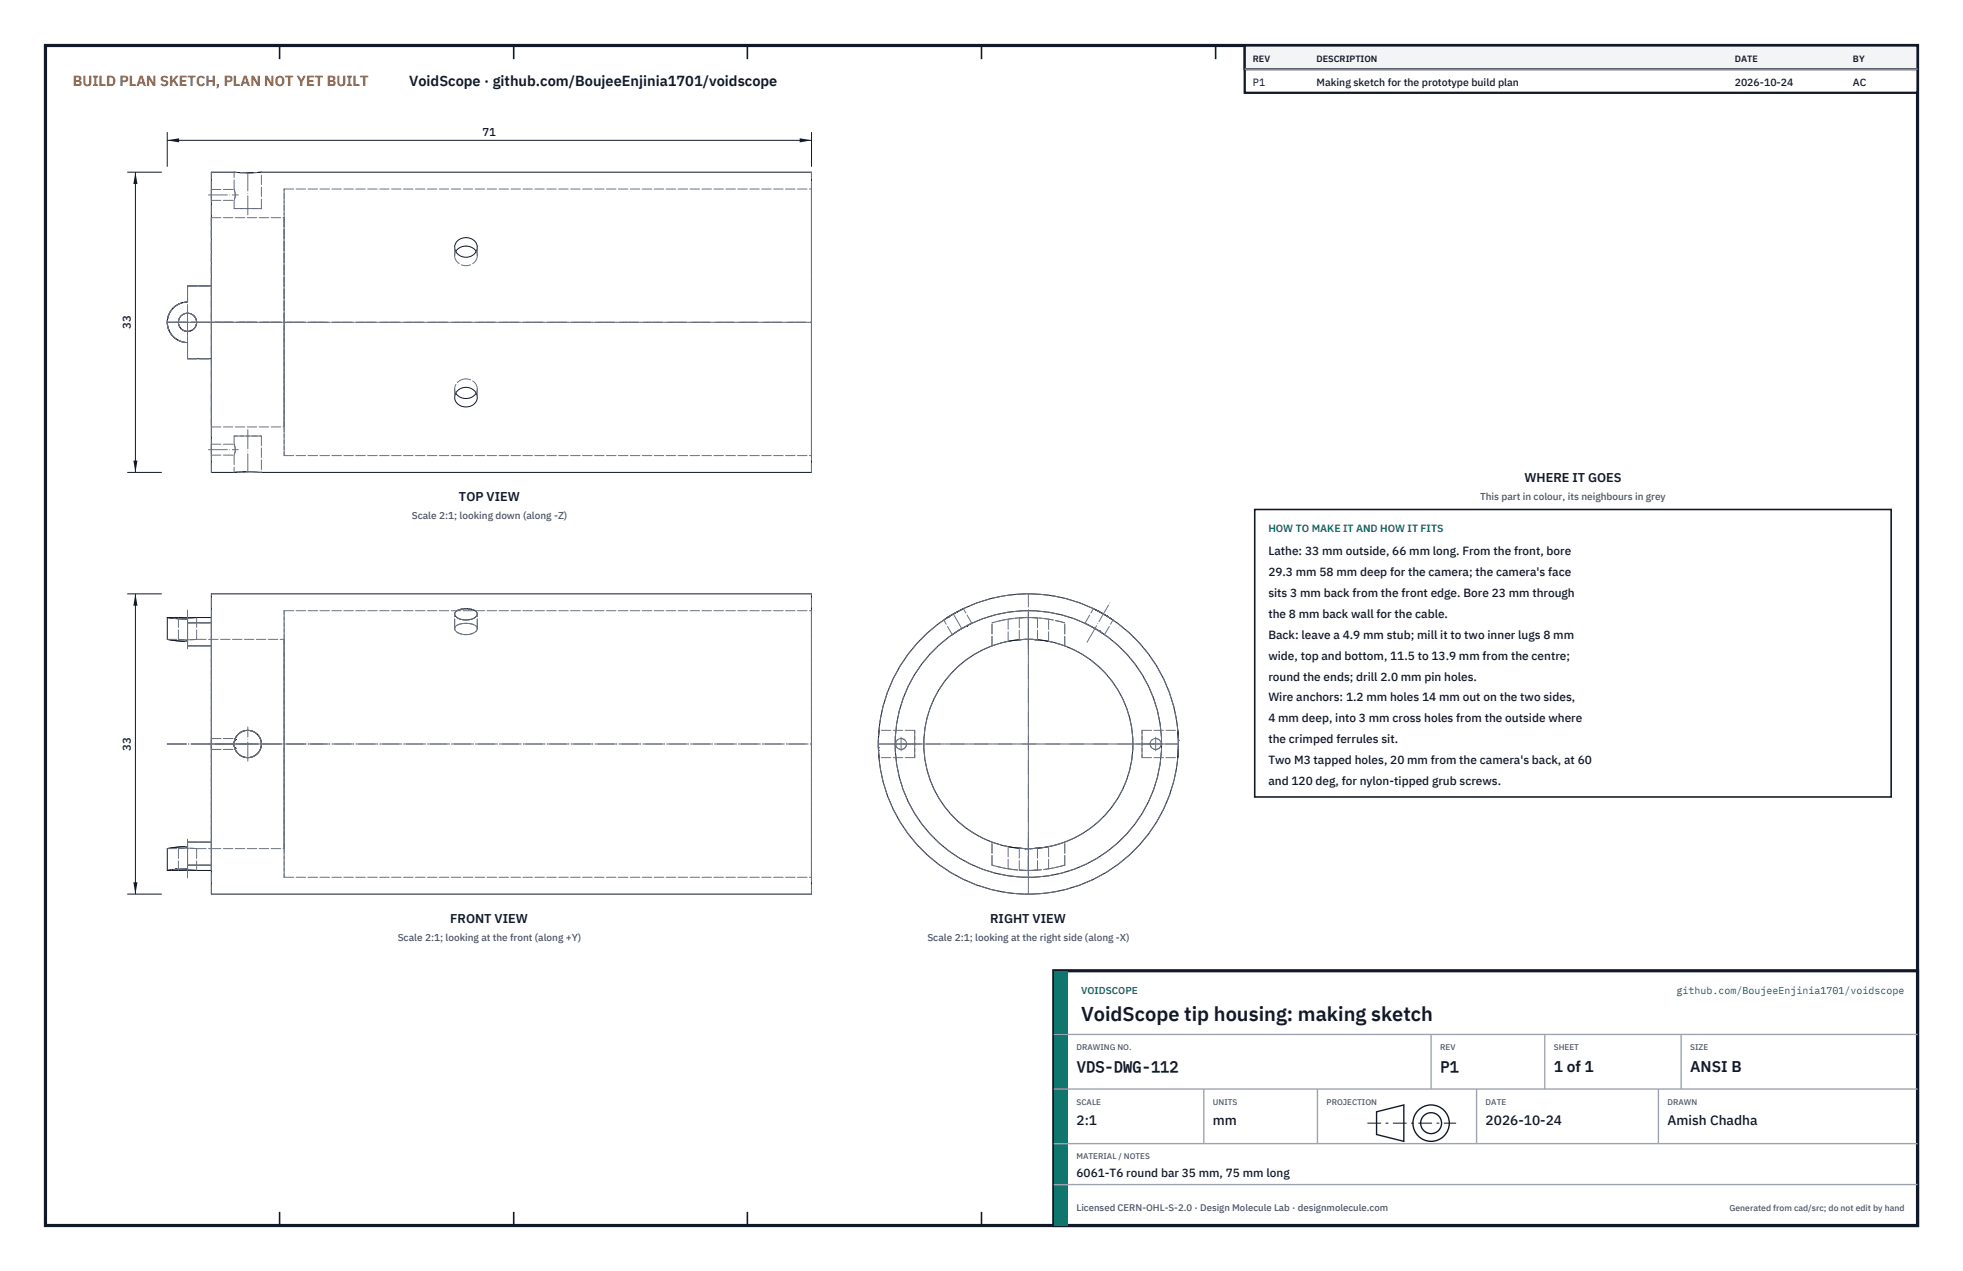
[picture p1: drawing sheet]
<svg xmlns="http://www.w3.org/2000/svg" width="432mm" height="279mm" viewBox="0 0 432 279" stroke-linecap="round" stroke-linejoin="round" font-family="sans-serif">
<path d="M10 10h411.8v259.4h-411.8z" fill="none" stroke="#111827" stroke-width=".7" stroke-linecap="butt"/>
<g fill="none" stroke="#111827" stroke-width=".35">
<path d="M61.5 10v3M113 10v3M164.4 10v3M215.9 10v3M267.4 10v3M318.9 10v3M370.3 10v3M61.5 266.4v3M113 266.4v3M164.4 266.4v3M215.9 266.4v3M267.4 266.4v3"/>
<path d="M318.9 266.4v3M370.3 266.4v3"/>
</g>
<g fill="none" stroke="#111727" stroke-width=".22">
<path d="M52.2 37.9h.7M52.9 37.9h.1M54.1 38h.1M55.8 38h-1.6M57.5 37.9l-3 .1-8-.1v66h5M57.5 37.9h-1M57.5 37.9h121v66h-121l-2.8-.2-3.2 .2M100.3 55.3a2.72 2.72 0 0 1 4.4 0M100.6 53a2.5 2.5 0 0 1 2.8-.7 2.5 2.5 0 0 1 1.6 2.4 2.49 2.49 0 0 1-2.8 1.8 2.49 2.49 0 0 1-2.2-2.5zM37.7 68.1a4.5 4.5 0 0 0 1.8 6.8M39.8 75.1h.1M41.2 66.4a4.4 4.4 0 0 0-3.3 1.6"/>
<path d="M41.2 66.4a4.4 4.4 0 0 0-4.4 4.5 4.4 4.4 0 0 0 4.4 4.4v3.6h5.3M42.1 69h.1M42.6 69.4a2.01 2.01 0 0 1 .6 1.5M43.2 71.2a2 2 0 0 1-1.5 1.6 2 2 0 0 1-2.1-.9M43.2 71v.1M43.2 70.9h.1M46.5 62.9h-5.3v3.5M100.3 86.4a2.72 2.72 0 0 0 4.4 0M100.6 86a2.47 2.47 0 0 1 2.9-.7 2.47 2.47 0 0 1 1.4 2.6 2.56 2.56 0 0 1-2.6 1.6 2.56 2.56 0 0 1-2.3-2.1l.2-.8zM52.2 103.8l-.7 .1M52.8 103.8h-.1M54.1 103.7h-.8"/>
<path d="M54.5 103.7h.1M36.8 135.7l4.4 .4v.8M36.8 135.7l1.3 .2M36.8 135.7h9.7M36.8 135.7v4.9M38.3 136h.1M41.2 136.9v5.1h5.3M41.2 136.9h5.3M46.5 130.5h132v66h-132zM100.3 134.4a4.3 4.3 0 0 1 4.5 .1l.2 .5a2.56 2.56 0 0 1-3.1 1.3l-.9-.3-.7-.4-.3-.6zM100.6 134.2h.1M100.6 134.2h-.1"/>
<path d="M100.9 134.1l-.3 .1M100.9 134.1h.1M100.9 134v.1M101.5 133.9h-.1M101.6 133.9h.1M101.7 133.9h.1M101.7 133.9h-.1M102.5 133.8h-.4M102.6 133.8h.5M103.1 133.8h.1M103.6 133.9l.5 .2M104.1 134.1l.4 .1"/>
<path d="M208.5 135.7l-.6 .4M208.6 135.7h.1M210.3 134.6l-1.7 1M210.3 134.6h.1M210.4 138.9l-.9 .6M210.7 134.4l-.2 .1M211.1 134.2l.8-.4-4.3 2.5M211.5 138.2l-.8 .5M212.3 137.8l-.5 .2M212.6 137.6h.1M213 137.4l-.4 .2M213.8 137l-.8 .4"/>
<path d="M238.7 137l1 .5M240 137.7l.8 .4M240.5 133.8l4.3 2.5-.7-.5M240.9 134l.6 .3M241.1 138.3l.5 .3M241.5 134.3h.1M241.6 134.3l1.7 1M241.8 138.8h.1M241.9 138.8h.1M241.9 138.8l.3 .2M242.3 139.1l.7 .4M243.3 135.3h.1"/>
<path d="M243.5 135.4l.2 .2M36.8 140.6l4 .4M36.8 140.6l4.4 .4M40.8 141h.1M40.9 141h.1M224.2 140.6l-2.4 .4M224.2 140.6h.1M224.9 140.6h-.7M224.9 140.6h.1M225.4 140.6h.1M225.6 140.6h-.1M225.6 140.6h.1"/>
<path d="M225.7 140.6h.1M226.1 140.6h-.3M226.7 140.6h-.5h2M226.8 140.6h.2M227 140.6h.1M227.2 140.6h.1M227.3 140.6h.1M227.4 140.6h.1M227.5 140.6h.1M227.6 140.6h.1M227.7 140.6h.1M227.8 140.6l2.9 .4"/>
<path d="M51.5 163.8l.1 .4M51.5 163.9l.1 .5M51.5 163.1h.1M51.6 162.9l-.1 .4M51.6 162.8h.1M51.6 162.7h.1M51.6 164.4h.1M51.6 164.5h.1M51.6 162.6v.1M51.7 162.6h.1M51.7 164.5h.1M51.7 164.6h.1"/>
<path d="M51.7 162.4v.2M51.7 162.4l-.1 .3M51.7 162.4h.1M51.7 162.3a3 3 0 0 1 5.3-.4 3 3 0 0 1-2.5 4.6M51.7 164.8a3 3 0 0 0 2.8 1.7M51.7 162.3v.1M193.2 163.1l.1-2.6-.1 2.9 .1 3.1v-.7M193.2 164.4h.1M193.2 164.9h.1M259.2 162.2l-.1-1.7 .1 3.2-.1 2.8 .1-2.5M259.2 162.7h.1M36.8 191.4h9.7"/>
<path d="M36.8 186.5v4.9M37.7 191.2l-.9 .2M37.7 191.2h.1M38.1 191.2h-.3M38.2 191.2h-.1M38.3 191.1h.1M38.4 191.1h.1M38.5 191.1h.1M38.6 191.1h.1M38.7 191.1h.1M40.8 186.1l-4 .4M40.8 186.1h.1"/>
<path d="M40.9 186.1h.1M41.2 186.1h.1M41.2 186.1l-4.4 .4M41.2 190.2v.8l-4.4 .4M41.2 190.2h5.3M46.5 185.1h-5.3v5.1M221.8 186.1l3 .4M224.2 186.5h.3M224.6 186.5h.1M225 186.5h.1M225.1 186.5h.1M225.4 186.5h.1"/>
<path d="M225.5 186.5h.1M225.5 186.5h.2M225.6 186.5h.1M225.7 186.5h.1M226 186.5h.2M226 186.5h.1M226.2 186.5h.1M226.6 186.5h.1M226.7 186.5h-.1M226.7 186.5h.1M226.9 186.5h-.2M226.9 186.5h.1"/>
<path d="M227.1 186.5h.1M227.2 186.5h.1M228.2 186.5h-2M230.7 186.1l-3.3 .4"/>
<circle cx="41.2" cy="70.9" r="2"/>
<circle cx="54.5" cy="163.5" r="3"/>
<circle cx="226.2" cy="163.5" r="33"/>
<circle cx="226.2" cy="163.5" r="29.3"/>
<circle cx="226.2" cy="163.5" r="23"/>
</g>
<g fill="none" stroke="#6a7180" stroke-width=".22" stroke-dasharray="2.1 .5">
<path d="M52.2 37.9h-.7M52.9 37.9h.1M54.1 38l-1.2-.1M54.2 38h.1M56.5 37.9l-.7 .1M46.5 47.9v15M46.5 42.9v-1.2M46.5 41.7v2.4M46.5 44.1v-1.2M46.5 47.9h16M46.5 44.1h5M46.5 41.7h5"/>
<path d="M51.5 45.9h3M51.5 41.7a3 3 0 0 1 0 2.4M51.5 44.1l.2-1.2M51.5 45.9v-1.8M51.5 41.7v-3.8M51.7 42.9l-.2-1.2M54.5 45.9h3M57.5 45.9h-6M57.5 45.9v-8M62.5 47.9v45.9M62.5 41.6v58.6M62.5 41.6h116"/>
<path d="M100 56.2a2.51 2.51 0 0 0 2.5 2.2 2.51 2.51 0 0 0 2.5-2.2M100 56.2v-1.8M100.3 55.3l-.3 .9M105 56.2l-.3-.9M105 56.2v-1.8M178.5 41.6v58.6M37.9 68l-.2 .1M39.5 74.9l.3 .2M39.9 75.1l1.3 .2M41.2 78.9h5.3M41.2 78.9v-3.6M41.2 75.3a4.4 4.4 0 0 1-4.4-4.4 4.4 4.4 0 0 1 4.4-4.5"/>
<path d="M41.2 66.4v-3.5M41.2 62.9h5.3M41.2 62.9v3.5M41.2 75.3v3.6M42.1 69a2 2 0 0 0-2.4 .5 2 2 0 0 0-.1 2.4M42.6 69.4l-.5-.4M43.2 71.2v-.1M43.2 71v-.1M43.2 70.9a2 2 0 0 1-2.8 1.7 2 2 0 0 1-.4-3.3 2 2 0 0 1 3.2 1.2v.4M43.2 70.9h.1M43.2 70.9a2 2 0 0 0-2.8-1.8 2 2 0 0 0-.3 3.4 2 2 0 0 0 3.1-1.3v-.3M46.5 70.9v-33"/>
<path d="M46.5 70.9h132M46.5 62.9v-15M46.5 62.9v16M46.5 78.9v14.9M46.5 70.9v-8M46.5 70.9h16M62.5 70.9v-23M62.5 70.9v-29.3M178.5 70.9v-33M178.5 70.9v-29.3M46.5 98.9v-1.2M46.5 97.7v2.4"/>
<path d="M46.5 93.8v-14.9M46.5 97.7h5M46.5 93.8h16M51.5 95.9h3M51.5 97.7a3 3 0 0 1 0 2.4M51.5 95.9v1.8M51.7 98.9l-.2-1.2M54.5 95.9h3M57.5 95.9h-6M57.5 95.9v8M62.5 93.8v-22.9M100 85.5l.3 .9"/>
<path d="M100 85.5v1.9M102.5 83.3a2.4 2.4 0 0 0-2.5 2.2M104.7 86.4l.3-.9M105 85.5a2.35 2.35 0 0 0-2.5-2.2M105 85.5v1.9M46.5 103.9v-33M46.5 100.1v-1.2M46.5 100.1h5M51.5 100.1l.2-1.2M51.5 100.1v3.8M52.2 103.8h.5M52.8 103.8l.5-.1"/>
<path d="M54.1 103.7h.4M54.5 103.7l3 .2M62.5 100.2v-29.3M62.5 100.2h116M178.5 103.9v-33M178.5 100.2v-29.3M37.7 135.9h.1M38.3 136l-.2-.1M41.2 136.9h5.3M41.2 136.9v-.8M41.2 136.1l-2.8-.1M46.5 136.9v-1.2"/>
<path d="M46.5 135.7v1.2M62.5 134.2v58.6M62.5 134.2h116M100 135l.5-.8M100 138.2a2.04 2.04 0 0 1 2.3-1.2 2.39 2.39 0 0 1 2.7 1.2M100 138.2a2.65 2.65 0 0 0 3.3 1.2l1.1-.4 .5-.5 .1-.3M100 138.2v-3.2M100.6 134.2h.1M100.9 134.1h.1M100.9 134l.5-.1M101.5 133.9h.1M101.6 133.9h.1"/>
<path d="M101.7 133.9h.1M101.7 133.9l.4-.1M102.5 133.8h.1M102.5 136.3a2.35 2.35 0 0 1-2.5-1.3M102.5 139.5a2.36 2.36 0 0 1-2.5-1.3M102.5 137a2.32 2.32 0 0 0-2.5 1.2M103 133.8h.1M103.1 133.8h.1M103.1 133.8l.5 .1M103.9 134h.1M104.1 134.1h.1M104.5 134.2l.5 .8"/>
<path d="M105 135a2.31 2.31 0 0 1-2.5 1.3M105 138.2a2.31 2.31 0 0 1-2.5 1.3M105 138.2a2.26 2.26 0 0 0-2.5-1.2M105 138.2v-3.2M178.5 134.2v58.6M207.9 136.1l-.3 .2M208.5 135.7h.1M208.6 135.7h-.1M208.6 135.6v.1M209.5 139.5l4.3-2.5M209.5 139.5l-1.9-3.2M210.3 134.6h.1"/>
<path d="M210.5 134.5l-.2 .1M210.7 138.7l-.3 .2M211.1 134.2l-.4 .2M211.8 138l-.3 .2M212.6 137.6l-.3 .2M212.6 137.6h.1M213 137.4h.1M213.8 137l-1.9-3.2M221.8 136.1l-3.6 .8M224.2 135.8l2-.1M226.2 135.7l2 .1M228.2 135.8h-4"/>
<path d="M230.7 136.1a27.7 27.7 0 0 0-8.9 0M234.2 136.9a27.8 27.8 0 0 0-16 0M234.2 136.9l-3.5-.8M238.7 137l4.3 2.5M238.7 137l1.8-3.2M240 137.7l-.3-.2M240.9 134l-.4-.2M241.1 138.3l-.3-.2M241.5 134.3h.1M241.6 134.3h-.1M241.8 138.8l-.2-.2M241.9 138.8h.1"/>
<path d="M242.3 139.1l-.1-.1M243 139.5l1.8-3.2M243.3 135.3h.1M243.5 135.4l-.2-.1M244.1 135.8l-.4-.2M36.8 140.6h2.4M39.2 140.6h4M39.2 140.6v-4.9M40.8 141h.1M40.9 141h-.1M40.9 141h.1M41.2 141h-.3"/>
<path d="M41.2 142h5.3M41.2 142v-1M41.2 141v1M41.2 142v-5.1M41.2 141v-4.9M43.2 140.6h-4M43.2 140.6v-4.9M43.2 140.6h19.3M46.5 142v-5.1M46.5 142v43.1M62.5 140.6v45.9M218.2 142v-5.1"/>
<path d="M218.2 142a23 23 0 0 0-15 21.5 23 23 0 0 0 15 21.6M221.8 141l-3.6 1M221.8 141v-4.9M224.2 140.6h2M224.2 140.6v-4.8M224.2 140.6h.1M224.9 140.6h.1M225.4 140.6h-.5M225.5 140.6h-.1M225.6 140.6h.1M225.7 140.6h-.1M225.8 140.6h-.1"/>
<path d="M226.2 140.6h-.1M226.2 140.6h.1M226.8 140.6h-.1M227 140.6h.1M227.2 140.6h-.2M227.2 140.6h.1M227.3 140.6h-.1M227.3 140.6h.1M227.4 140.6h-.1M227.4 140.6h.1M227.5 140.6h.1M227.6 140.6h.1"/>
<path d="M227.6 140.6h-.1M227.7 140.6h-.1M227.7 140.6h.1M227.8 140.6h-.1M228.2 140.6h-4M228.2 140.6v-4.8M230.7 141v-4.9M234.2 142v-5.1M234.2 142l-3.5-1M46.5 164.8v-2.5M46.5 162.3v2.5M46.5 164.8h5.2"/>
<path d="M46.5 162.3h5.2M51.5 163.8v-.7M51.5 163.3v.6M51.5 163.1l.1-.2M51.6 162.9v-.2M51.6 162.8v.1M51.6 162.8h.1M51.6 162.7v.1M51.6 162.7h.1M51.6 164.4h.1M51.6 164.4v.1M51.6 164.5h.1"/>
<path d="M51.6 162.6h.1M51.7 162.6h.1M51.7 164.5v.1M51.7 164.6h.1M51.7 164.6v.2M51.7 162.4v-.1M51.7 162.4h.1M51.7 164.8v-.3a3 3 0 0 1 0-2.2M51.7 162.3v.2a3 3 0 0 0 0 2.3M51.7 162.3l-.2 1 .2 1.5M51.7 164.8l-.1-.6M54.5 166.5h.1"/>
<path d="M54.5 160.5a3 3 0 0 1 2.7 4.4 3 3 0 0 1-5.1 .4 3 3 0 0 1 2-4.7l.4-.1M193.2 163.1v1.3M193.2 164.4v.5M193.2 164.9l.1 .9M198.2 164.8a1.2 1.2 0 0 0 1.1-1.8 1.2 1.2 0 0 0-2-.2 1.2 1.2 0 0 0 .6 1.9l.3 .1M201.2 166.5h-7.9M201.2 166.5v-6M201.2 160.5v6M201.2 160.5h-7.9M251.2 160.5h7.9M251.2 160.5v6M251.2 166.5v-6"/>
<path d="M251.2 166.5h7.9M254.2 164.8a1.2 1.2 0 0 0 1.1-1.8 1.2 1.2 0 0 0-2-.2 1.2 1.2 0 0 0 .6 1.9l.3 .1M259.2 162.7v-.5M259.2 164v-1.3M36.8 186.5h2.4M37.7 191.2h.1M38.1 191.2h.1M38.2 191.2l.1-.1M38.3 191.1h.1M38.4 191.1h.1M38.5 191.1h.1M38.6 191.1h.1"/>
<path d="M38.7 191.1h.1M38.7 191.1l2.5-.1M39.2 186.5h4M39.2 191.4v-4.9M40.8 186.1h.1M40.9 186.1h.1M40.9 186.1h.3M41.2 185.1v1M41.2 186.1v-1M41.2 185.1h5.3M41.2 190.2v-5.1M41.2 190.2h5.3"/>
<path d="M41.2 191v-.8M41.2 191v-4.9M43.2 186.5h-4M43.2 191.4v-4.9M43.2 186.5h3.3M46.5 196.5v-66M46.5 185.1v-43.1M46.5 190.2v-5.1M46.5 190.2v1.2M46.5 191.4v-1.2M46.5 186.5v-1.4M46.5 186.5h16"/>
<path d="M62.5 186.5v-45.9M62.5 192.8v-58.6M62.5 192.8h116M178.5 196.5v-66M178.5 192.8v-58.6M218.2 190.2v-5.1M218.2 185.1l3.6 1M218.2 190.2l3.6 .8M221.8 191a27.8 27.8 0 0 0 8.9 0M221.8 191v-4.9M224.2 191.3l2 .1M224.2 191.3v-4.8"/>
<path d="M224.2 186.5h.1M224.5 186.5h.1M224.7 186.5h.1M224.9 186.5h.1M225 186.5h.1M225.1 186.5h.1M225.1 186.5h.3M225.1 186.5h.4M225.4 186.5h.1M225.5 186.5h.1M225.6 186.5h.1M225.6 186.5h.4"/>
<path d="M225.7 186.5h.1M225.7 186.5h.3M226 186.5h.1M226 186.5h.2M226.2 186.5h.1M226.2 186.5a23 23 0 0 0 8-1.4M226.2 186.5h-2M226.2 186.5h2M226.2 191.4l2-.1M226.2 186.5h.4M226.6 186.5h.1M226.7 186.5h.1"/>
<path d="M226.9 186.5h.1M226.9 186.5h.2M227.1 186.5h.1M227.2 186.5h.2M227.7 186.5h.1M227.8 186.5h.1M227.9 186.5h.1M228.2 191.3h-4M228.2 191.3v-4.8M230.7 186.1l3.5-1M230.7 191l3.5-.8M230.7 191v-4.9"/>
<path d="M234.2 185.1a23 23 0 0 0 15-21.6 23 23 0 0 0-15-21.5M234.2 190.2v-5.1M234.2 190.2a27.8 27.8 0 0 1-16 0"/>
<circle cx="54.5" cy="163.5" r="3"/>
<circle cx="198.2" cy="163.6" r="1.21"/>
<circle cx="226.2" cy="163.5" r="33"/>
<circle cx="226.2" cy="163.5" r="29.3"/>
<circle cx="254.2" cy="163.6" r="1.21"/>
</g>
<g fill="none" stroke="#6a7180" stroke-width=".22" stroke-dasharray="4.2 .5 0 .5">
<path d="M45.8 42.9h6.6M54.5 47.2v-9.3M36.8 70.9h10M36.8 70.9h18.6M36.8 70.9h34.1M36.8 70.9h141.7M38.7 70.9h5.1M41.2 76.4v-11.1M41.2 73.4v-5M46.8 70.9h131.7M45.8 98.9h6.6M54.5 94.5v9.4"/>
<path d="M211.6 138.2l-1.8-3.1M41.2 142.6v-8.5M41.2 141.5v-6.7M226.2 142.6v-8.5M226.2 141.5v-6.7M239.1 141.2l5.3-9.1M36.8 163.5h18.6M36.8 163.5h34.1M36.8 163.5h141.7M45.8 163.5h6.6M46.8 163.5h131.7M50.7 163.5h7.5"/>
<path d="M54.5 167.3v-7.5M193.2 163.5h66M196.7 163.5h3M197.5 163.5h57.5M198.2 165.1v-3M202.6 163.5h-9.4M249.8 163.5h9.4M252.7 163.5h3M254.2 165.1v-3M41.2 193v-8.5M41.2 192.3v-6.7M226.2 196.5v-66"/>
<path d="M226.2 193v-8.5M226.2 192.3v-57.5M226.2 192.3v-6.7"/>
</g>
<path d="M36.8 29.1v7.6M36.8 30.9h141.7M178.5 29.1v7.6" fill="none" stroke="#111827" stroke-width=".22"/>
<path d="M36.8 30.9l2.6-.5v.9zM175.9 30.4v.9l2.6-.4z" fill="#111827"/>
<path d="M28 37.9h7.6M29.8 37.9v66M28 103.9h7.6" fill="none" stroke="#111827" stroke-width=".22"/>
<path d="M29.8 37.9l-.5 2.6h.9zM29.3 101.3h.9l-.4 2.6z" fill="#111827"/>
<path d="M28 130.5h7.6M29.8 130.5v66M28 196.5h7.6" fill="none" stroke="#111827" stroke-width=".22"/>
<path d="M29.8 130.5l-.5 2.7h.9zM29.3 193.9h.9l-.4 2.6z" fill="#111827"/>
<path d="M276 112h140v63.2h-140z" fill="#fff" stroke="#111827" stroke-width=".35"/>
<path d="M273.8 10h148v10.4h-148z" fill="#fff" stroke="#111827" stroke-width=".5"/>
<path d="M273.8 10h148v5.2h-148z" fill="#f3f4f6" stroke="#111827" stroke-width=".5"/>
<path d="M273.8 15.2h148" fill="none" stroke="#9ca3af" stroke-width=".3"/>
<path d="M231.8 213.4h190v56h-190z" fill="#fff" stroke="#111827" stroke-width=".7" stroke-linecap="butt"/>
<path d="M231.8 213.4h3v56h-3z" fill="#0f766e"/>
<path d="M231.8 227.4h190M231.8 239.4h190M264.8 239.4v12M289.8 239.4v12M314.8 227.4v12M324.8 239.4v12M339.8 227.4v12M364.8 239.4v12M369.8 227.4v12M231.8 251.4h190M231.8 260.4h190" fill="none" stroke="#9ca3af" stroke-width=".3"/>
<g fill="none" stroke="#111827" stroke-width=".3">
<path d="M302.8 244.4l6-1.5v8l-6-1.5z"/>
<circle cx="314.8" cy="246.9" r="4"/>
<circle cx="314.8" cy="246.9" r="2.3"/>
</g>
<path d="M300.8 246.9h19.5" fill="none" stroke="#111827" stroke-width=".22" stroke-dasharray="3 1 .6 1" stroke-linecap="butt"/>
<text font-size="4.4" fill="#111827" x="237.8" y="224.4">VoidScope tip housing: making sketch</text>
<g font-size="3.4" fill="#111827">
<text x="236.8" y="235.6">VDS-DWG-112</text>
<text x="316.8" y="235.6">P1</text>
<text x="341.8" y="235.6">1 of 1</text>
<text x="371.8" y="235.6">ANSI B</text>
</g>
<text font-size="3.2" fill="#b45309" x="16" y="19">BUILD PLAN SKETCH, PLAN NOT YET BUILT</text>
<text font-size="3.2" fill="#111827" x="90" y="19">VoidScope · github.com/BoujeeEnjinia1701/voidscope</text>
<g font-size="3" fill="#111827">
<text x="236.8" y="247.2">2:1</text>
<text x="266.8" y="247.2">mm</text>
<text x="326.8" y="247.2">2026-10-24</text>
<text x="366.8" y="247.2">Amish Chadha</text>
</g>
<g font-size="2.8" fill="#111827">
<text x="335.3" y="106">WHERE IT GOES</text>
<text x="101" y="110.2">TOP VIEW</text>
<text x="99" y="202.9">FRONT VIEW</text>
<text x="217.8" y="202.9">RIGHT VIEW</text>
</g>
<g font-size="2.6" fill="#111827">
<text x="279" y="122">Lathe: 33 mm outside, 66 mm long. From the front, bore</text>
<text x="279" y="126.6">29.3 mm 58 mm deep for the camera; the camera's face</text>
<text x="279" y="131.2">sits 3 mm back from the front edge. Bore 23 mm through</text>
<text x="279" y="135.8">the 8 mm back wall for the cable.</text>
<text x="279" y="140.4">Back: leave a 4.9 mm stub; mill it to two inner lugs 8 mm</text>
<text x="279" y="145">wide, top and bottom, 11.5 to 13.9 mm from the centre;</text>
<text x="279" y="149.6">round the ends; drill 2.0 mm pin holes.</text>
<text x="279" y="154.2">Wire anchors: 1.2 mm holes 14 mm out on the two sides,</text>
<text x="279" y="158.8">4 mm deep, into 3 mm cross holes from the outside where</text>
<text x="279" y="163.4">the crimped ferrules sit.</text>
<text x="279" y="168">Two M3 tapped holes, 20 mm from the camera's back, at 60</text>
<text x="279" y="172.6">and 120 deg, for nylon-tipped grub screws.</text>
<text x="236.8" y="258.8">6061-T6 round bar 35 mm, 75 mm long</text>
</g>
<g font-size="2.5" fill="#111827">
<text x="106.1" y="29.8">71</text>
<text x="28.8" y="72.3" transform="rotate(-90 28.8 72.3)">33</text>
<text x="28.8" y="165" transform="rotate(-90 28.8 165)">33</text>
</g>
<g font-size="2.3" fill="#111827">
<text x="275.6" y="18.8">P1</text>
<text x="289.6" y="18.8">Making sketch for the prototype build plan</text>
<text x="381.6" y="18.8">2026-10-24</text>
<text x="407.6" y="18.8">AC</text>
</g>
<text font-size="2.3" fill="#0f766e" x="279" y="117">HOW TO MAKE IT AND HOW IT FITS</text>
<g font-size="2.2" fill="#4b5563">
<text x="325.6" y="110">This part in colour, its neighbours in grey</text>
<text x="90.6" y="114.2">Scale 2:1; looking down (along -Z)</text>
<text x="87.5" y="206.9">Scale 2:1; looking at the front (along +Y)</text>
<text x="204" y="206.9">Scale 2:1; looking at the right side (along -X)</text>
</g>
<g font-size="2.2" fill="#0f766e">
<text x="237.8" y="218.4">VOIDSCOPE</text>
<text x="368.8" y="218.4">github.com/BoujeeEnjinia1701/voidscope</text>
</g>
<text font-size="2.1" fill="#4b5563" x="236.8" y="266.2">Licensed CERN-OHL-S-2.0 · Design Molecule Lab · designmolecule.com</text>
<g font-size="2" fill="#111827">
<text x="275.6" y="13.6">REV</text>
<text x="289.6" y="13.6">DESCRIPTION</text>
<text x="381.6" y="13.6">DATE</text>
<text x="407.6" y="13.6">BY</text>
</g>
<text font-size="1.9" fill="#4b5563" x="380.4" y="266.2">Generated from cad/src; do not edit by hand</text>
<g font-size="1.8" fill="#4b5563">
<text x="236.8" y="230.8">DRAWING NO.</text>
<text x="316.8" y="230.8">REV</text>
<text x="341.8" y="230.8">SHEET</text>
<text x="371.8" y="230.8">SIZE</text>
<text x="236.8" y="242.8">SCALE</text>
<text x="266.8" y="242.8">UNITS</text>
<text x="291.8" y="242.8">PROJECTION</text>
<text x="326.8" y="242.8">DATE</text>
<text x="366.8" y="242.8">DRAWN</text>
<text x="236.8" y="254.8">MATERIAL / NOTES</text>
</g>
</svg>
